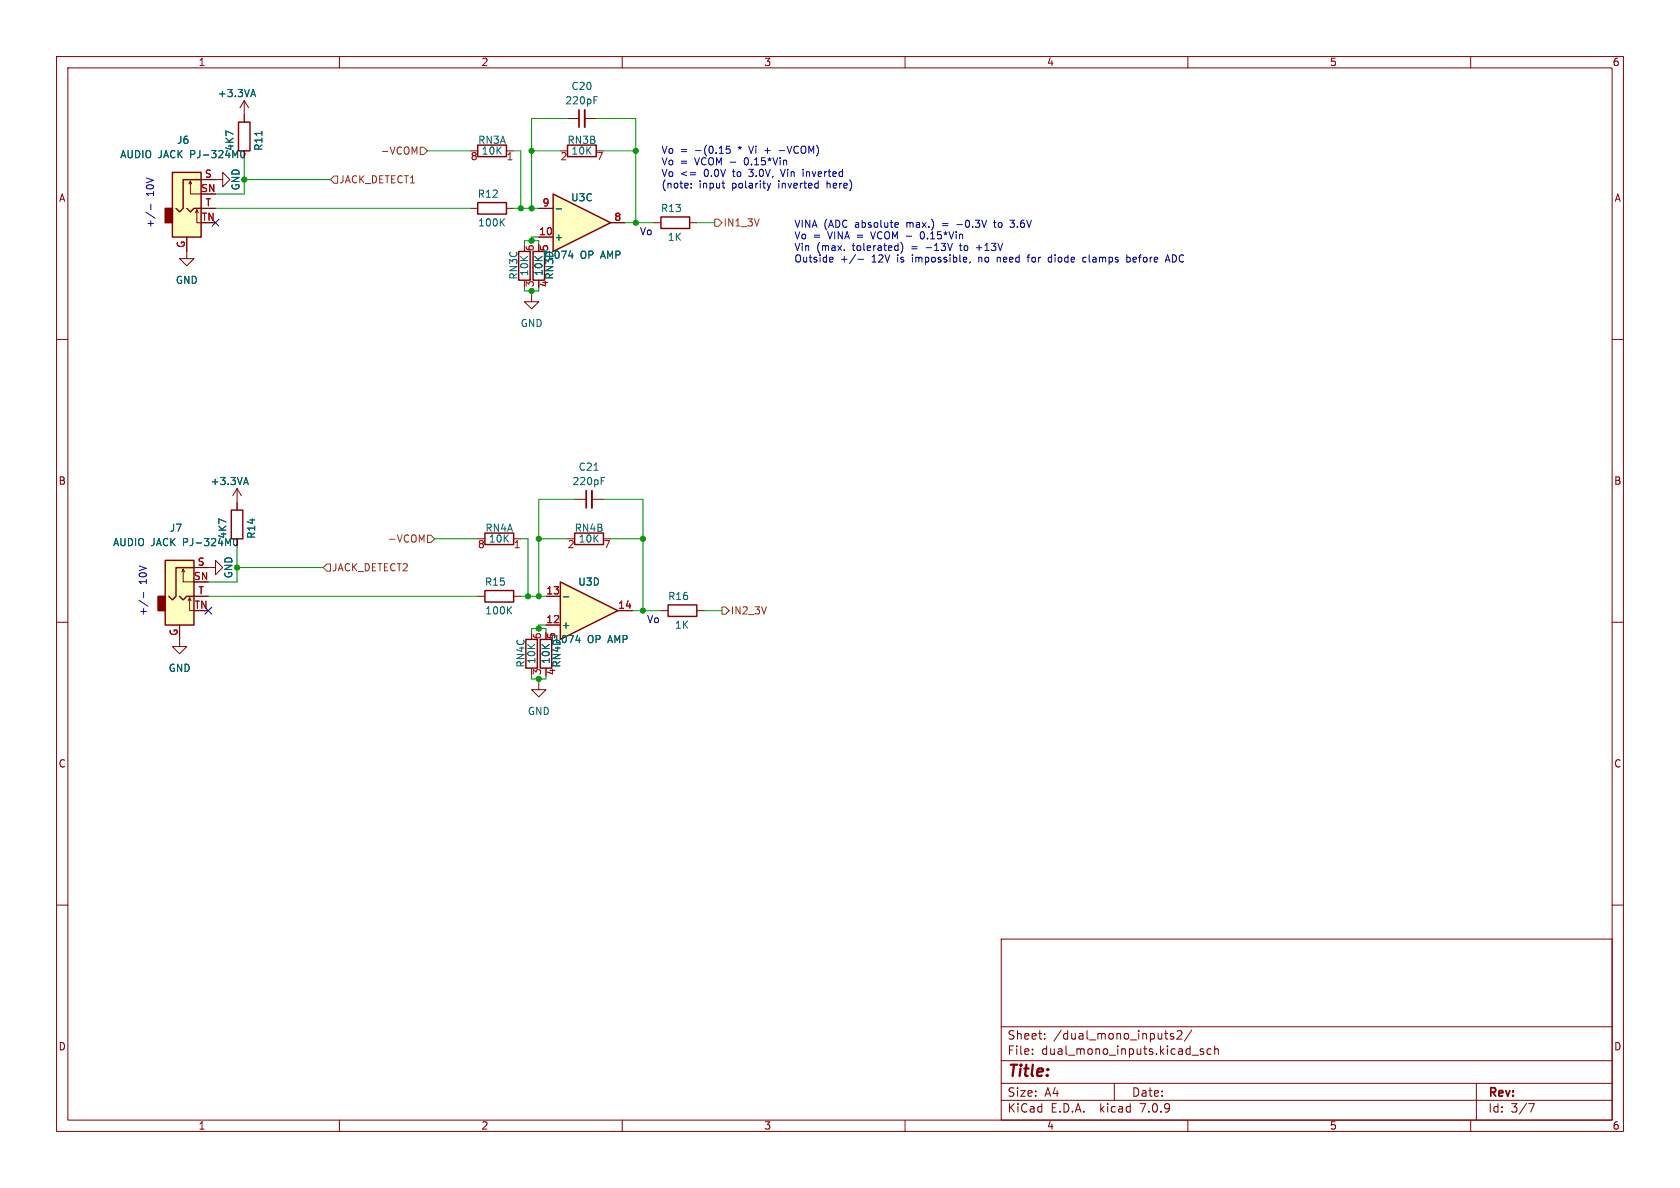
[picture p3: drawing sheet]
<svg xmlns="http://www.w3.org/2000/svg" width="297mm" height="210mm" viewBox="0 0 297 210" stroke-linecap="round" stroke-linejoin="round" font-family="sans-serif">
<g fill="none" stroke="#840000" stroke-width=".18">
<path d="M10 10h277v190h-277zM12 12h273v186h-273zM43.2 17.8v3.8M43.2 17.8l.7 1.3M43.2 17.8l-.8 1.3M60 10v2M110 10v2M160 10v2M210 10v2M260 10v2M33.4 32.5l.3-.5v2.3h1.9M33.7 32l.2 .5"/>
<path d="M34.5 37.6l.3-.5v2.3h.8M34.8 37.1l.3 .5M35.6 31.8h3.8v-1.3l1.2 1.3-1.2 1.2v-1.2M35.6 36.8h2.5M43.2 26.7v1.2M83.2 26.7h1.3M83.2 36.8h1.3M89.5 26.7h1.3M89.5 36.8h1.3M99.1 26.7h1.2M100.3 21h2.1M103.4 21h2"/>
<path d="M105.4 26.7h1.3M115.6 39.4h1.2M121.9 39.4h1.3M10 60h2M33 41.9v3.8h1.3l-1.3 1.3-1.3-1.3h1.3M92.7 43.2v1.3M92.7 49.5v1.3M94 52.1v1.2h1.2l-1.2 1.3-1.3-1.3h1.3M285 60h2M41.9 88.9v1.3M41.9 95.3v1.2M10 110h2"/>
<path d="M285 110h2M10 160h2M285 160h2M177 166h108v32h-108zM60 198v2M110 198v2M160 198v2M177 194.5h108M177 191.5h108M177 187.5h108M177 181.5h108M182.5 186.3v.1"/>
<path d="M182.5 185.5v.1M184.7 183.6v.1M184.7 182.8v.1M197 191.5v3M205.9 182.7h.6M206.3 183.7h.2M207.5 182.8l-.4-.1-.2 .2 .1 .2 .5 .2v.3h-.6M208.1 182.3l.6-.1 .2 .1 .1 .3-1 1.1h1M210 198v2M210.7 182.1l-1.3 2M210.7 186.5h1.2M212.7 185.5l-.3-.1-.2 .2v.2l.5 .2v.3h-.5"/>
<path d="M214.1 185.5l-.4-.1-.3 .3v.4l.1 .2h.6M214.7 185.5l.3-.1 .3 .1 .1 .9M214.7 184.9v1.5M260 198v2M261 191.5v6.5M270.2 195.1h1l-.6 1.5"/>
</g>
<path d="M30.5 30.5h5.1v11.4h-5.1zM33 36.8l.7 .7 .6-.7h1.3M35.6 31.8h-3.2v5l-.7 .7-.6-.7M42.2 21.6h2v5.1h-2zM84.5 35.8h5v2h-5zM84.5 25.7h5v2h-5zM100.3 25.7h5.1v2h-5.1zM116.8 38.4h5.1v2h-5.1zM91.7 44.5h2v5h-2zM94.2 44.5h2.1v5h-2.1zM40.9 90.2h2v5.1h-2z" fill="none" stroke="#840000" stroke-width=".25"/>
<path d="M30.5 30.5h5.1v11.4h-5.1z" fill="#ffffc2" stroke="#ffffc2" stroke-width=".18"/>
<path d="M29.2 36.8h1.3v2.6h-1.3z" fill="#840000" stroke="#840000" stroke-width=".25"/>
<path d="M44.4 16.7h.7M44.8 15.8l.4 1.3M105 17.7h.4M105 17.1h.6M42.7 26.7l.1-.1a.68 .68 0 0 1 .5 .6 .68 .68 0 0 1-.5 .7l-.1-.1-.2-.4zM46.3 23.2v.7M88.6 39.2l.6 .7M89.2 38.7l-.7 .7" fill="none" stroke="#006464" stroke-width=".18"/>
<path d="M103.4 19.4v3.1" fill="none" stroke="#840000" stroke-width=".33"/>
<path d="M102.4 19.4v3.1" fill="none" stroke="#840000" stroke-width=".3"/>
<path d="M97.8 34.3l10.1 5.1-10.1 5.1z" fill="#ffffc2"/>
<path d="M97.8 34.3l10.1 5.1-10.1 5.1zM95.5 113h2v5.1h-2z" fill="none" stroke="#840000" stroke-width=".25"/>
<path d="M95.2 36.8h2.6M107.9 39.4h2.6M95.2 41.9h2.6M95.2 120.7v1.2h1.3l-1.3 1.3-1.2-1.3h1.2" fill="none" stroke="#840000" stroke-width=".18"/>
<path d="M98.3 36.9h1" fill="none" stroke="#006464" stroke-width=".18"/>
<path d="M99.1 102.9l10.1 5.1-10.1 5z" fill="#ffffc2"/>
<path d="M29.2 99.1h5.1v11.4h-5.1zM85.7 94.2h5.1v2.1h-5.1zM101.6 94.2h5.1v2.1h-5.1zM31.7 105.4l.7 .6 .6-.6h1.3M34.3 100.3h-3.2v5.1l-.6 .6-.7-.6M85.7 104.4h5.1v2h-5.1zM93 113h2v5.1h-2zM99.1 102.9l10.1 5.1-10.1 5zM118.1 106.9h5.1v2.1h-5.1z" fill="none" stroke="#840000" stroke-width=".25"/>
<g fill="none" stroke="#840000" stroke-width=".18">
<path d="M35.6 31.8h2.5M35.6 36.8h2.5M43.2 20.3v1.3M43.2 26.7v1.2M95.2 36.8h2.6M107.9 39.4h2.6M33 41.9v2.6M95.2 41.9h2.6M41.9 86.4l.8 1.2M41.9 86.4v3.8M41.9 95.3v1.2M41.9 86.4l-.8 1.2"/>
<path d="M84.5 95.3h1.2M90.8 95.3h1.3M100.3 95.3h1.3M101.6 88.3h2M104.6 88.3h2.1M106.7 95.3h1.2M31.7 110.5v3.8h1.3l-1.3 1.3-1.2-1.3h1.2M32.1 101.1l.3-.5v2.3h1.9M32.4 100.6l.2 .5M33.3 106.2l.2-.5v2.3h.8M33.5 105.7l.3 .5M34.3 100.3h3.8v-1.2l1.3 1.2-1.3 1.3v-1.3"/>
<path d="M34.3 105.4h2.5M84.5 105.4h1.2M90.8 105.4h1.3M94 111.8v1.2M94 118.1v1.3M96.5 110.5h2.6M96.5 105.4h2.6M109.2 108h2.6M116.8 108h1.3M123.2 108h1.3"/>
</g>
<g fill="none" stroke="#006464" stroke-width=".18">
<path d="M44.4 16.7h.7M44.8 15.8l.4 1.3M42.7 26.7l.1-.1a.68 .68 0 0 1 .5 .6 .68 .68 0 0 1-.5 .7l-.1-.1-.2-.4zM46.3 23.2v.7M98.3 36.9h1M41.4 95.3l.2-.1a.68 .68 0 0 1 .4 .6 .68 .68 0 0 1-.4 .7l-.2-.2-.1-.3zM43.2 85.3h.6M43.5 84.4l.4 1.3M105 83.1h.7M106.3 85h.4M106.3 84.4h.6M89.9 107.8l.6 .7"/>
<path d="M90.5 107.3l-.8 .7M99.6 105.5h1"/>
</g>
<path d="M104.6 86.7v3.1" fill="none" stroke="#840000" stroke-width=".33"/>
<path d="M103.6 86.7v3.1" fill="none" stroke="#840000" stroke-width=".3"/>
<path d="M29.2 99.1h5.1v11.4h-5.1z" fill="#ffffc2" stroke="#ffffc2" stroke-width=".18"/>
<path d="M27.9 105.4h1.3v2.6h-1.3z" fill="#840000" stroke="#840000" stroke-width=".25"/>
<path d="M59.1 31.1h.6v1.3h-.6l-.7-.6zM73.3 26.9l.4-.9v1.2M74.3 26h.6l.7 .7-.7 .6h-.6zM126.4 38.7h.6l.6 .7-.6 .6h-.6zM57.8 99.7h.6v1.3h-.6l-.7-.7zM74.5 95.5l.5-.9v1.2M75.6 94.6h.6l.6 .7-.6 .6h-.6zM127.6 107.3h.7l.6 .7-.6 .6h-.7z" fill="none" stroke="#725600" stroke-width=".18"/>
<g fill="none" stroke="#0000c2" stroke-width=".18">
<path d="M25.8 37.5l1.6 1.1M26.7 36.1v1M122 30.5h1M122 30.9h1M122.2 32.5v.1M122.2 33.1v.1M127.6 32.4h.5M127.9 33.2h.2M129 25.8h-.6v.6l.2-.1 .4 .1 .1 .2-.1 .4-.1 .1-.5-.1M132.4 25.8l.4 1.3M135.2 26.6h1M135.6 32.4l.3 .8"/>
<path d="M135.9 33.2l-.1 .3M136.2 32.4l-.3 .8M137.7 26.6h1M138 29.9l.4 1.3M142 29.9v.1M142 30.4v.8M158.4 39.3l.4 .1v.2l-.6 .2M169.2 39.7h.9M175.6 39.3h.5M175.8 38.9v1.1l.3 .2M178.5 38.9h.8l-.4 .5 .3 .1M146.8 45.5h.4l.1 .3-.6 .1"/>
<path d="M147.2 46.3h-.4M149.3 44.2v.1M151.3 45l-1.1 1.6M151.7 45.8h1M153.9 41l.4 1.2M158.8 40.1l-.4 .1M159.3 42.9a1.49 1.49 0 0 1 0 1.8M162.8 41.2v.8l.3 .2M169.6 43.4h.5M169.8 43v1.2M171.5 46.3l-.1 .2M172.6 43.8h1"/>
<path d="M173 45.5v.8M173.2 45.5l-.2 .1M176.3 45.5v.8M176.7 45.5l-.4 .1M178.6 40.1h.6M181.6 45.5h.4M182 45.1l-.3 .1v1.1M185.4 46.3h.5M185.4 45.5h.5M185.9 45.1v1.2M191.4 46.1l.3 .2h.3M192 45.5h-.3l-.3 .2"/>
<path d="M199.2 45.5h.4l.2 .2-.1 .6h-.5M199.2 45.1v1.2M200.4 45.5v.8M200.9 45.8l-.6 .1M206 46.3l.4-1.2 .4 1.2M206.1 46h.6M207.6 45.1h-.3v1.2h.3M24.5 106.1l1.7 1.1M25.4 104.7v1"/>
</g>
<g fill="none" stroke="#009600" stroke-width=".18">
<path d="M38.1 36.8h45.1M38.1 34.3h5.1M43.2 27.9v3.9h15.2M75.6 26.7h7.6M90.8 36.8h4.4M90.8 26.7h1.3v10.1M94 26.7h5.1M100.3 21h-6.3v15.8M105.4 21h7v18.4M106.7 26.7h5.7M110.5 39.4h5.1M123.2 39.4h3.2"/>
<path d="M92.7 43.2v-.7h2.5v.7M92.7 50.8v.6h2.5v-.6M94 51.4v.7M95.2 41.9h-1.2v.6M41.9 96.5v3.8h15.2M76.8 95.3h7.7M92.1 95.3h1.2v10.1M95.2 95.3h5.1M101.6 88.3h-6.4v17.1M106.7 88.3h7v19.7M107.9 95.3h5.8M36.8 105.4h47.7"/>
<path d="M36.8 102.9h5.1M92.1 105.4h4.4M94 111.8v-.7h2.5v.7M94 119.4v.6h2.5v-.6M96.5 110.5h-1.3v.6M111.8 108h5M124.5 108h3.1M95.2 120v.7"/>
</g>
<path d="M37.5 38.8l1.2 1.2M38.7 38.8l-1.2 1.2M36.2 107.3l1.2 1.3M37.4 107.3l-1.2 1.3" fill="none" stroke="#000084" stroke-width=".18"/>
<g fill="#009600" stroke="#009600" stroke-width=".18">
<circle cx="93.3" cy="105.4" r=".46"/>
<circle cx="95.2" cy="105.4" r=".46"/>
<circle cx="95.2" cy="95.3" r=".46"/>
<circle cx="41.9" cy="100.3" r=".46"/>
<circle cx="92.1" cy="36.8" r=".46"/>
<circle cx="94" cy="36.8" r=".46"/>
<circle cx="94" cy="42.5" r=".46"/>
<circle cx="94" cy="51.4" r=".46"/>
<circle cx="43.2" cy="31.8" r=".46"/>
<circle cx="94" cy="26.7" r=".46"/>
<circle cx="112.4" cy="26.7" r=".46"/>
<circle cx="112.4" cy="39.4" r=".46"/>
<circle cx="95.2" cy="120" r=".46"/>
<circle cx="95.2" cy="111.1" r=".46"/>
<circle cx="113.7" cy="95.3" r=".46"/>
<circle cx="113.7" cy="108" r=".46"/>
</g>
<text font-size="2.8" fill="#840000" x="178" y="190.9">Title:</text>
<g font-size="2.1" fill="#840000">
<text x="178" y="184">Sheet:</text>
<text x="186.2" y="184">/dual_mono_inputs2/</text>
<text x="178" y="186.7">File:</text>
<text x="184.1" y="186.7">dual_mono_inputs.kicad_sch</text>
<text x="178" y="196.9">KiCad</text>
<text x="178" y="194.1">Size:</text>
<text x="184.7" y="194.1">A4</text>
<text x="185.7" y="196.9">E.D.A.</text>
<text x="194.6" y="196.9">kicad</text>
<text x="200" y="194.1">Date:</text>
<text x="201.8" y="196.9">7.0.9</text>
<text x="263" y="194.3">Rev:</text>
<text x="263" y="196.9">Id:</text>
<text x="267.1" y="196.9">3/7</text>
</g>
<g font-size="1.8" fill="#840000">
<text x="35" y="11.9">1</text>
<text x="85" y="11.9">2</text>
<text x="135" y="11.9">3</text>
<text x="185" y="11.9">4</text>
<text x="235" y="11.9">5</text>
<text x="285" y="11.9">6</text>
<text x="10.3" y="35.9">A</text>
<text x="285.3" y="35.9">A</text>
<text x="94.7" y="44.5" transform="rotate(-90 94.7 44.5)">6</text>
<text x="94.7" y="50.9" transform="rotate(-90 94.7 50.9)">3</text>
<text x="10.3" y="85.9">B</text>
<text x="285.3" y="85.9">B</text>
<text x="96" y="113.1" transform="rotate(-90 96 113.1)">6</text>
<text x="96" y="119.5" transform="rotate(-90 96 119.5)">3</text>
<text x="10.3" y="135.9">C</text>
<text x="285.3" y="135.9">C</text>
<text x="10.3" y="185.9">D</text>
<text x="285.3" y="185.9">D</text>
<text x="35" y="199.9">1</text>
<text x="85" y="199.9">2</text>
<text x="135" y="199.9">3</text>
<text x="185" y="199.9">4</text>
<text x="235" y="199.9">5</text>
<text x="285" y="199.9">6</text>
</g>
<g font-size="1.8" fill="#006464">
<text x="38.4" y="17.4">+3.3VA</text>
<text x="100.9" y="16.1">C20</text>
<text x="99.8" y="18.6">220pF</text>
<text x="21.2" y="28.2">AUDIO JACK</text>
<text x="31.2" y="25.6">J6</text>
<text x="33.7" y="28.2">PJ-324M0</text>
<text x="41.5" y="26.8" transform="rotate(-90 41.5 26.8)">4K7</text>
<text x="46.6" y="26.8" transform="rotate(-90 46.6 26.8)">R11</text>
<text x="84.4" y="25.6">RN3A</text>
<text x="85" y="27.5">10K</text>
<text x="100.2" y="25.6">RN3B</text>
<text x="100.9" y="27.5">10K</text>
<text x="42.6" y="33.8" transform="rotate(-90 42.6 33.8)">GND</text>
<text x="84.4" y="35.2">R12</text>
<text x="100.9" y="35.8">U3C</text>
<text x="84.4" y="40.2">100K</text>
<text x="116.7" y="37.7">R13</text>
<text x="95.8" y="45.9">TL074</text>
<text x="97.2" y="44.5" transform="rotate(-90 97.2 44.5)">5</text>
<text x="97.9" y="42.8">+</text>
<text x="102.6" y="45.9">OP AMP</text>
<text x="118" y="42.8">1K</text>
<text x="31" y="50.4">GND</text>
<text x="91.7" y="49.5" transform="rotate(-90 91.7 49.5)">RN3C</text>
<text x="93.6" y="48.9" transform="rotate(-90 93.6 48.9)">10K</text>
<text x="96.1" y="48.9" transform="rotate(-90 96.1 48.9)">10K</text>
<text x="98" y="49.5" transform="rotate(-90 98 49.5)">RN3D</text>
<text x="91.9" y="58">GND</text>
<text x="102.2" y="83.4">C21</text>
<text x="37.2" y="86">+3.3VA</text>
<text x="101.1" y="86">220pF</text>
<text x="29.9" y="94.2">J7</text>
<text x="40.2" y="95.3" transform="rotate(-90 40.2 95.3)">4K7</text>
<text x="45.3" y="95.3" transform="rotate(-90 45.3 95.3)">R14</text>
<text x="85.7" y="94.2">RN4A</text>
<text x="101.5" y="94.2">RN4B</text>
<text x="19.9" y="96.7">AUDIO JACK</text>
<text x="32.4" y="96.7">PJ-324M0</text>
<text x="86.3" y="96.1">10K</text>
<text x="102.2" y="96.1">10K</text>
<text x="41.3" y="102.3" transform="rotate(-90 41.3 102.3)">GND</text>
<text x="85.6" y="103.7">R15</text>
<text x="102.1" y="103.7">U3D</text>
<text x="118" y="106.3">R16</text>
<text x="85.7" y="108.8">100K</text>
<text x="97.1" y="113.9">TL074</text>
<text x="98.5" y="113.1" transform="rotate(-90 98.5 113.1)">5</text>
<text x="99.2" y="111.4">+</text>
<text x="103.8" y="113.9">OP AMP</text>
<text x="119.2" y="111.4">1K</text>
<text x="29.7" y="119">GND</text>
<text x="92.9" y="118.1" transform="rotate(-90 92.9 118.1)">RN4C</text>
<text x="94.8" y="117.5" transform="rotate(-90 94.8 117.5)">10K</text>
<text x="97.4" y="117.5" transform="rotate(-90 97.4 117.5)">10K</text>
<text x="99.3" y="118.1" transform="rotate(-90 99.3 118.1)">RN4D</text>
<text x="93.2" y="126.6">GND</text>
</g>
<g font-size="1.8" fill="#725600">
<text x="67.2" y="27.5">-VCOM</text>
<text x="59.9" y="32.6">JACK_DETECT1</text>
<text x="127.8" y="40.2">IN1_3V</text>
<text x="58.6" y="101.2">JACK_DETECT2</text>
<text x="68.5" y="96.1">-VCOM</text>
<text x="129.1" y="108.8">IN2_3V</text>
</g>
<g font-size="1.8" fill="#a90000">
<text x="83.1" y="28.7">8</text>
<text x="89.5" y="28.7">1</text>
<text x="99" y="28.7">2</text>
<text x="105.3" y="28.7">7</text>
<text x="35.5" y="34">SN</text>
<text x="36.1" y="31.5">S</text>
<text x="35.6" y="39.1">TN</text>
<text x="36.2" y="36.6">T</text>
<text x="95.2" y="41.7">10</text>
<text x="95.8" y="36.6">9</text>
<text x="108.5" y="39.1">8</text>
<text x="32.8" y="43.9" transform="rotate(-90 32.8 43.9)">G</text>
<text x="97.2" y="50.9" transform="rotate(-90 97.2 50.9)">4</text>
<text x="34.9" y="100.1">S</text>
<text x="84.4" y="97.2">8</text>
<text x="90.7" y="97.2">1</text>
<text x="100.3" y="97.2">2</text>
<text x="106.6" y="97.2">7</text>
<text x="34.2" y="102.6">SN</text>
<text x="34.3" y="107.7">TN</text>
<text x="35" y="105.2">T</text>
<text x="96.5" y="105.2">13</text>
<text x="109.2" y="107.7">14</text>
<text x="31.5" y="112.5" transform="rotate(-90 31.5 112.5)">G</text>
<text x="96.5" y="110.2">12</text>
<text x="98.5" y="119.5" transform="rotate(-90 98.5 119.5)">4</text>
</g>
<g font-size="1.8" fill="#0000c2">
<text x="116.8" y="27.3">Vo</text>
<text x="116.8" y="29.3">Vo</text>
<text x="120.2" y="27.3">=</text>
<text x="120.2" y="29.3">=</text>
<text x="123" y="27.3">-(0.15</text>
<text x="123" y="29.3">VCOM -</text>
<text x="130.8" y="27.3">*</text>
<text x="132" y="29.3">0.15*Vin</text>
<text x="133" y="27.3">Vi</text>
<text x="135.8" y="27.3">+</text>
<text x="138.6" y="27.3">-VCOM)</text>
<text x="27.3" y="34.7" transform="rotate(-90 27.3 34.7)">10V</text>
<text x="116.8" y="31.4">Vo</text>
<text x="116.8" y="33.4">(note:</text>
<text x="120.2" y="31.4">&lt;=</text>
<text x="123.6" y="33.4">input</text>
<text x="124.6" y="31.4">0.0V</text>
<text x="129.5" y="33.4">polarity</text>
<text x="129.8" y="31.4">to</text>
<text x="132.9" y="31.4">3.0V,</text>
<text x="137.9" y="33.4">inverted</text>
<text x="138.8" y="31.4">Vin</text>
<text x="142.8" y="31.4">inverted</text>
<text x="146.6" y="33.4">here)</text>
<text x="27.3" y="40.4" transform="rotate(-90 27.3 40.4)">+/-</text>
<text x="113" y="41.7">Vo</text>
<text x="140.3" y="40.4">VINA (ADC</text>
<text x="151.3" y="40.4">absolute</text>
<text x="160.5" y="40.4">max.)</text>
<text x="167" y="40.4">=</text>
<text x="169.8" y="40.4">-0.3V</text>
<text x="176.6" y="40.4">to</text>
<text x="179.7" y="40.4">3.6V</text>
<text x="140.3" y="42.4">Vo</text>
<text x="140.3" y="44.4">Vin</text>
<text x="140.3" y="46.5">Outside</text>
<text x="143.7" y="42.4">=</text>
<text x="144.3" y="44.4">(max.</text>
<text x="146.5" y="42.4">VINA =</text>
<text x="148.6" y="46.5">+/-</text>
<text x="150.8" y="44.4">tolerated)</text>
<text x="154.2" y="46.5">12V</text>
<text x="154.5" y="42.4">VCOM -</text>
<text x="158.9" y="46.5">is</text>
<text x="161.4" y="44.4">=</text>
<text x="161.7" y="46.5">impossible,</text>
<text x="163.6" y="42.4">0.15*Vin</text>
<text x="164.1" y="44.4">-13V</text>
<text x="170.4" y="44.4">to</text>
<text x="173.4" y="44.4">+13V</text>
<text x="173.6" y="46.5">no</text>
<text x="177.1" y="46.5">need</text>
<text x="182.8" y="46.5">for</text>
<text x="186.6" y="46.5">diode</text>
<text x="192.9" y="46.5">clamps</text>
<text x="200.8" y="46.5">before</text>
<text x="208" y="46.5">ADC</text>
<text x="26" y="103.3" transform="rotate(-90 26 103.3)">10V</text>
<text x="26" y="109" transform="rotate(-90 26 109)">+/-</text>
<text x="114.3" y="110.2">Vo</text>
</g>
</svg>
